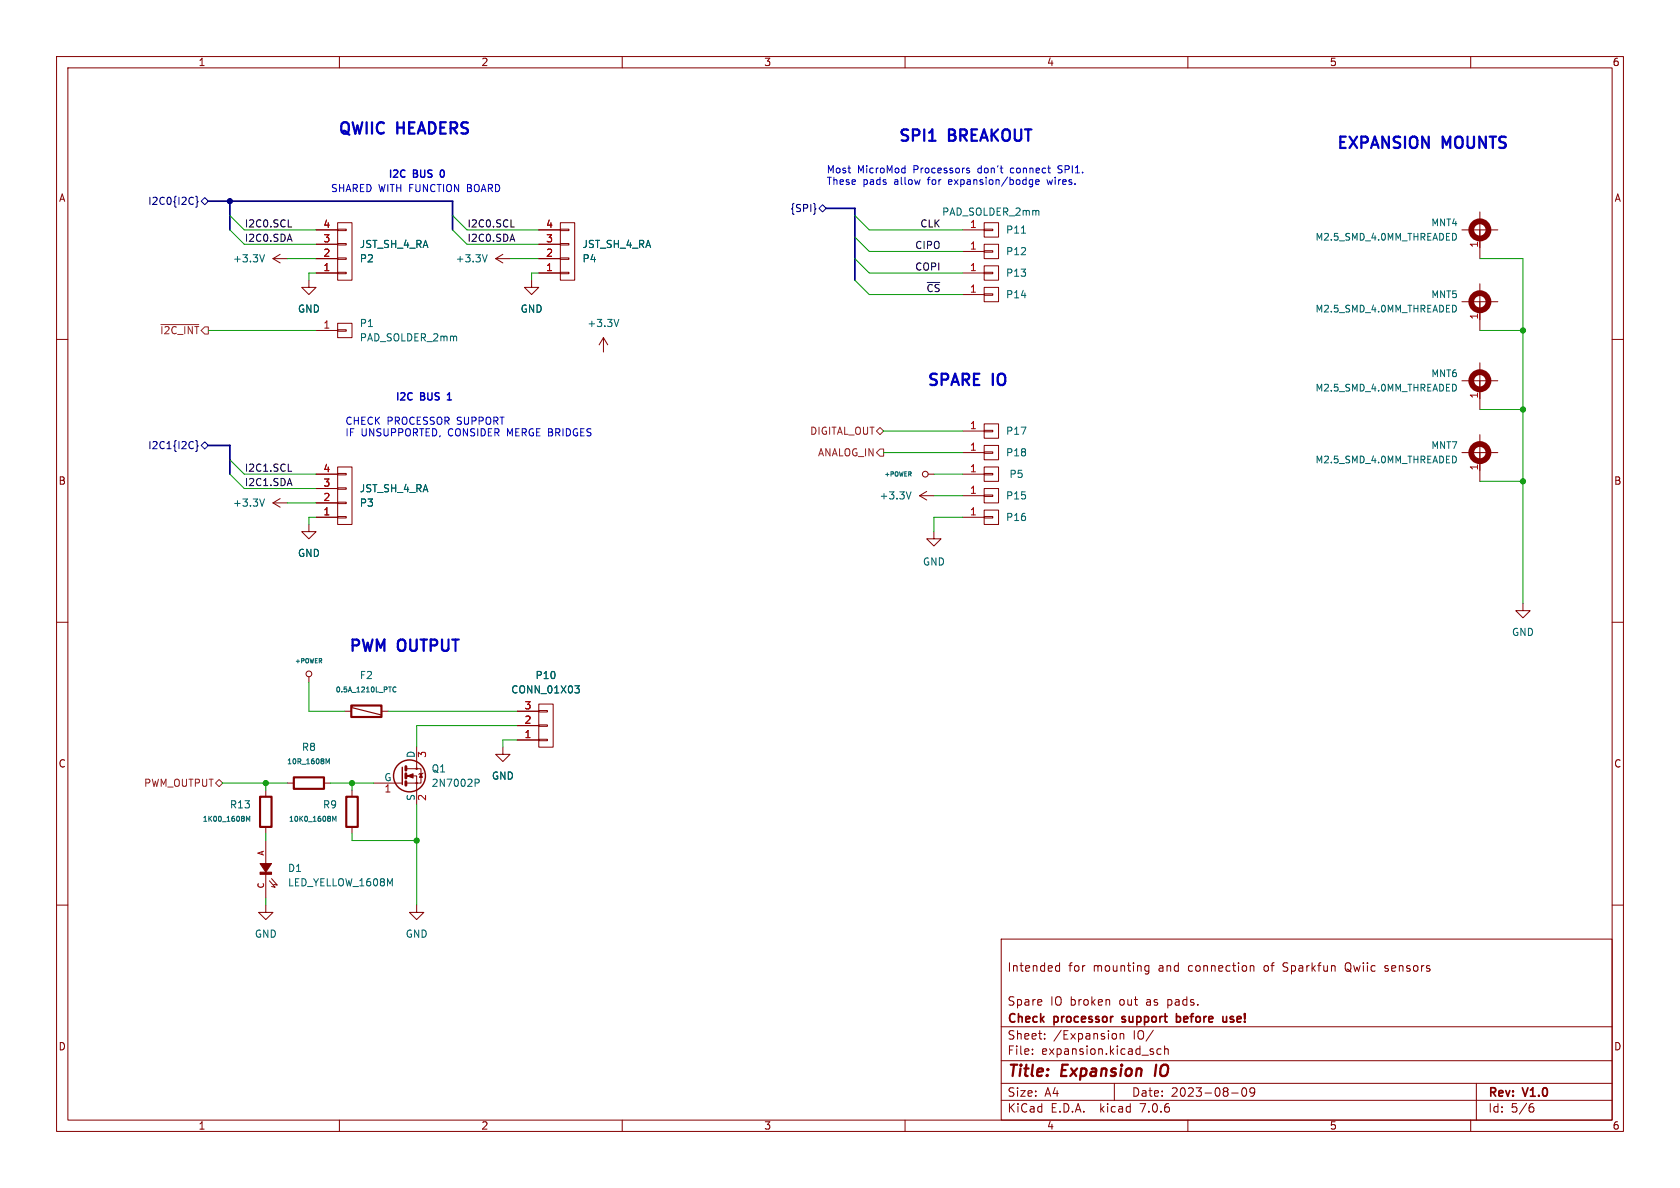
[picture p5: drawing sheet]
<svg xmlns="http://www.w3.org/2000/svg" width="297mm" height="210mm" viewBox="0 0 297 210" stroke-linecap="round" stroke-linejoin="round" font-family="sans-serif">
<g fill="none" stroke="#840000" stroke-width=".18">
<path d="M10 10h277v190h-277zM12 12h273v186h-273zM60 10v2M110 10v2M160 10v2M210 10v2M260 10v2M59.7 39.4h2.5v10.1h-2.5zM99.1 39.4h2.5v10.1h-2.5zM174 39.4h2.5v2.5h-2.5zM261.6 37.5v8.2M10 60h2"/>
<path d="M48.3 45.7h2.5M48.3 45.7l1.2 .8M49.5 45l-1.2 .7M54.6 49.5v1.3h1.3l-1.3 1.3-1.3-1.3h1.3M55.9 48.3h3.8M55.9 40.6h3.8M55.9 45.7h3.8M55.9 43.2h3.8M55.9 58.4h3.8M59.7 40.5h1.5v.3h-1.5zM59.7 43.1h1.5v.2h-1.5zM59.7 45.6h1.5v.2h-1.5z"/>
<path d="M59.7 48.1h1.5v.3h-1.5zM59.7 58.3h1.5v.2h-1.5zM59.7 57.2h2.5v2.5h-2.5zM87.6 45.7l1.3 .8M87.6 45.7h2.6M88.9 45l-1.3 .7M94 49.5v1.3h1.2l-1.2 1.3-1.3-1.3h1.3M95.2 48.3h3.9M95.2 40.6h3.9M95.2 45.7h3.9M95.2 43.2h3.9M99.1 40.5h1.5v.3h-1.5z"/>
<path d="M99.1 43.1h1.5v.2h-1.5zM99.1 45.6h1.5v.2h-1.5zM99.1 48.1h1.5v.3h-1.5zM106.7 59.7l-.8 1.3M106.7 59.7v2.5M106.7 59.7l.7 1.3M170.2 44.5h3.8M170.2 48.3h3.8M170.2 52.1h3.8M170.2 40.6h3.8M174 44.3h1.5v.3h-1.5zM174 43.2h2.5v2.5h-2.5z"/>
<path d="M174 48.1h1.5v.3h-1.5zM174 47h2.5v2.5h-2.5zM174 51.9h1.5v.3h-1.5zM174 50.8h2.5v2.5h-2.5zM174 40.5h1.5v.3h-1.5zM258.4 40.6h6.4M258.4 53.3h6.4M261.6 50.2v8.2M285 60h2M170.2 76.2h3.8M174 76.1h1.5v.2h-1.5zM174 74.9h2.5v2.6h-2.5z"/>
<path d="M174 79.9h1.5v.2h-1.5zM174 78.7h2.5v2.6h-2.5zM258.4 67.3h6.4M261.6 64.1v8.3M261.6 76.8v8.3M48.3 88.9h2.5M48.3 88.9l1.2 .8M49.5 88.1l-1.2 .8M54.6 92.7v1.3h1.3l-1.3 1.3-1.3-1.3h1.3M55.9 83.8h3.8M55.9 91.4h3.8M55.9 88.9h3.8"/>
<path d="M55.9 86.4h3.8M59.7 83.7h1.5v.2h-1.5zM59.7 86.2h1.5v.3h-1.5zM59.7 88.8h1.5v.2h-1.5zM59.7 91.3h1.5v.3h-1.5zM59.7 82.6h2.5v10.1h-2.5zM162.6 87.6l1.2 .8M162.6 87.6h2.5M163.8 86.9l-1.2 .7M164.1 83.8h1M165.1 94v1.3h1.3l-1.3 1.2-1.3-1.2h1.3M170.2 80h3.8"/>
<path d="M170.2 87.6h3.8M170.2 83.8h3.8M170.2 91.4h3.8M174 83.7h1.5v.2h-1.5zM174 82.6h2.5v2.5h-2.5zM174 87.5h1.5v.3h-1.5zM174 86.4h2.5v2.5h-2.5zM174 91.3h1.5v.3h-1.5zM174 90.2h2.5v2.5h-2.5zM258.4 80h6.4M10 110h2M54.6 119.6v1.1"/>
<path d="M269.2 106.7v1.3h1.3l-1.3 1.2-1.2-1.2h1.2M285 110h2M47 139.7v1.1M50.8 138.4h1.1M57.3 138.4h1.1M61 125.7h1.1M62.2 139.7v1.1M66 138.4h5.1M67.4 125.7h1.2M71.9 138.4h1.8v3.8M73.7 132.1v3.8h-1.8M73.7 135.9h.7v2.5h-.7v-1.2h-1.8"/>
<path d="M74.8 136.7l-.8 .2M88.9 132.1v1.3h1.3l-1.3 1.2-1.3-1.2h1.3M91.4 130.8h3.8M91.4 128.3h3.8M91.4 125.7h3.8M95.2 125.6h1.6v.3h-1.6zM95.2 128.1h1.6v.3h-1.6zM95.2 130.7h1.6v.2h-1.6zM95.2 124.5h2.6v7.6h-2.6zM10 160h2M47 146.2v1.1M47 148.6v4.4"/>
<path d="M47 154.3v4.5M47.6 155.7l1 1.1-.6-.1M48 155.3l1 1.2-.6-.2M62.2 146.2v1.1M285 160h2M47 160v1.3h1.3l-1.3 1.3-1.3-1.3h1.3M73.7 160v1.3h1.2l-1.2 1.3-1.3-1.3h1.3M177 166h108v32h-108zM186.7 171.6h.6M186.7 170.8h.6M187.3 170.2v1.5M202.5 171.6l.2 .1 .4-.1"/>
<path d="M203.1 170.8l-.4-.1-.2 .1M203.1 170.7v1.2l-.3 .3-.3-.1M221 170.8l.2-.1 .4 .1 .1 .9M237.9 170.4v1.1M244.8 171.6l.4 .1M245 170.7l-.2 .2 .2 .3M60 198v2M110 198v2M160 198v2M177 194.5h108M177 191.5h108M177 187.5h108"/>
<path d="M177 181.5h108M182.5 186.3v.1M182.5 185.5v.1M184.7 183.6v.1M184.7 182.8v.1M197 191.5v3M197.1 182.7l.3 .3v.4l-.3 .3M198 182.8l.2-.1 .4 .1 .1 .9M198 182.7v1M205.2 185.5l-.4-.1-.3 .3v.4l.2 .2h.5M205.9 185.5l.2-.1 .4 .1v.9M205.9 184.9v1.5"/>
<path d="M210 198v2M217.7 193.2h1.2M219.7 192.4l.2-.1a.81 .81 0 0 1 .6 .6 .81 .81 0 0 1-.3 .8l-.2 .1a.81 .81 0 0 1-.3-1.4zM221.8 192.9l-.3 .3h-.3l-.2-.3 .1-.5 .4-.1 .2 .1a.99 .99 0 0 1-.3 1.4h-.3M260 198v2M261 191.5v6.5M270.6 195.7h.3l.3 .3-.1 .5-.5 .1M271 195.1l-.4 .1"/>
<circle cx="163.6" cy="83.8" r=".51"/>
<circle cx="54.6" cy="119.1" r=".51"/>
<circle cx="73.7" cy="135.9" r=".13"/>
<circle cx="73.7" cy="138.4" r=".13"/>
</g>
<path d="M204.4 188.2l-.2 2" fill="none" stroke="#840000" stroke-width=".4"/>
<path d="M198.4 179.8v.3M208 179.2v1.5M208 179.8l.4-.1 .2 .1M216.8 179.7v1M198.3 180.6l.2 .1M208.6 180.5l-.2 .2-.4-.1M216.8 180.5l-.2 .2-.3-.1" fill="none" stroke="#840000" stroke-width=".3"/>
<g fill="none" stroke="#006464" stroke-width=".18">
<path d="M46.8 45l-.5 1.3M86.1 45l-.4 1.3M109.4 56.5l-.4 1.2M180.6 41.2h.7M257.3 41.3l.2 .5-.2 .6M257.3 54l.2 .5-.2 .6M257.3 68l.2 .4-.2 .7M46.8 88.2l-.5 1.3M161.1 86.9l-.5 1.3M257.3 80.7l.2 .4-.2 .7M57.6 134.1l.3 .7 .3-.7v.9M69.4 121.9l.2 .4 .4-.1"/>
<path d="M70 121.5h-.4l-.2 .3M84 137.7h.5l.2 .3-.1 .3-.6 .1M101.6 121.2h.8l-.4 .5 .4 .1v.5l-.2 .2h-.4M43.6 145.2v-.9l.3 .6 .3-.6v.9M58.8 145.2v-.9l.3 .6 .3-.6v.9"/>
</g>
<path d="M51.9 137.4h5.4v2h-5.4zM62.1 124.7h5.3v2h-5.3zM46 140.8h2v5.4h-2zM61.2 140.8h2v5.4h-2z" fill="none" stroke="#840000" stroke-width=".38"/>
<g fill="#840000" stroke="#840000" stroke-width=".18">
<path d="M46 154.2h2v.4h-2z"/>
<path d="M46 152.7h2l-1 1.5z"/>
<path d="M74.4 136.8l.3 .6h-.5z"/>
<path d="M72 137.2l1-.4v.7z"/>
</g>
<path d="M71.8 135.5v.6M71.8 136.8v.7M71.8 138.2v.6" fill="none" stroke="#840000" stroke-width=".51"/>
<g fill="none" stroke="#840000" stroke-width=".25">
<path d="M71.1 135.6v3.1"/>
<circle cx="72.4" cy="137.2" r="2.82"/>
</g>
<path d="M62.2 125.1l5.1 1.3" fill="none" stroke="#840000" stroke-width=".2"/>
<g fill="none" stroke="#840000" stroke-width="1">
<circle cx="261.6" cy="40.6" r="1.52"/>
<circle cx="261.6" cy="53.3" r="1.52"/>
<circle cx="261.6" cy="67.3" r="1.52"/>
<circle cx="261.6" cy="80" r="1.52"/>
</g>
<path d="M34.6 34.7l.2 .2v.6l.2 .2-.2 .1v.6l-.2 .2M35.6 35.6l.6-.7 .6 .7-.6 .6zM144.1 36.9h.1l-.1 .1M144.8 36.8l.6-.6 .6 .6-.6 .7zM34.6 77.9l.2 .1v.7l.2 .1-.2 .2v.6l-.2 .2M35.6 78.7l.6-.6 .6 .6-.6 .7z" fill="none" stroke="#000084" stroke-width=".18"/>
<path d="M28.4 57.4h6.7M154.9 76.2l.7-.6 .6 .6-.6 .6zM154.9 80l.7-.6h.6v1.2h-.6zM38.7 137.8l.7 .6-.7 .7-.6-.7z" fill="none" stroke="#725600" stroke-width=".18"/>
<path d="M51 40.1h.6M90.3 40.1h.6M51 83.3h.6" fill="none" stroke="#0f0f0f" stroke-width=".18"/>
<path d="M77.9 30.3v.8M79.1 70.7h.7M79.2 69.7l-.1 .1" fill="none" stroke="#0000c2" stroke-width=".25"/>
<path d="M164.3 24.9h1.1" fill="none" stroke="#0000c2" stroke-width=".4"/>
<path d="M159.6 29.7l.4 .1M160 29.3v1.3M160 30.5l-.4 .1M170.9 30.1l.5 .1v.2l-.2 .2-.3-.1M170.9 29.8h.5M182.1 32.5h.5M182.1 31.8h.5M182.6 31.8v1l-.2 .2h-.3M183.1 32.2l.6-.1-.1-.3h-.3l-.2 .1 .1 .6h.4M185.1 31.8l.2 .8M187 30.5l.2 .1M187.3 29.3l-.3 .2 .3 .4" fill="none" stroke="#0000c2" stroke-width=".18"/>
<path d="M36.8 35.6h43.2v5M40.6 35.6v5M146 36.8h5.1v12.7M36.8 78.7h3.8v5.1" fill="none" stroke="#000084" stroke-width=".3"/>
<g fill="none" stroke="#009600" stroke-width=".18">
<path d="M40.6 38.1l2.6 2.5h12.7M80 38.1l2.5 2.5h12.7M151.1 38.1l2.6 2.5h16.5M36.8 58.4h19.1M40.6 40.6l2.6 2.6h12.7M50.8 45.7h5.1M55.9 48.3h-1.3v1.2M80 40.6l2.5 2.6h12.7M90.2 45.7h5M95.2 48.3h-1.2v1.2M151.1 49.5l2.6 2.6h16.5M151.1 45.7l2.6 2.6h16.5"/>
<path d="M151.1 41.9l2.6 2.6h16.5M261.6 45.7h7.6v61M261.6 58.4h7.6M156.2 76.2h14M261.6 72.4h7.6M40.6 81.3l2.6 2.5h12.7M40.6 83.8l2.6 2.6h12.7M50.8 88.9h5.1M55.9 91.4h-1.3v1.3M156.2 80h14M165.1 83.8h5.1M165.1 87.6h5.1"/>
<path d="M170.2 91.4h-5.1v2.6M261.6 85.1h7.6M39.4 138.4h11.4M47 138.4v1.3M54.6 120.7v5h6.4M58.4 138.4h7.6M62.2 138.4v1.3M68.6 125.7h22.8M91.4 128.3h-17.7v3.8M91.4 130.8h-2.5v1.3M47 147.3v1.3M47 158.8v1.2"/>
<path d="M62.2 147.3v1.3h11.5M73.7 142.2v17.8"/>
</g>
<g fill="#009600" stroke="#009600" stroke-width=".18">
<circle cx="47" cy="138.4" r=".46"/>
<circle cx="73.7" cy="148.6" r=".46"/>
<circle cx="62.2" cy="138.4" r=".46"/>
<circle cx="269.2" cy="58.4" r=".46"/>
<circle cx="269.2" cy="72.4" r=".46"/>
<circle cx="269.2" cy="85.1" r=".46"/>
</g>
<circle cx="40.6" cy="35.6" r=".46" fill="#000084" stroke="#000084" stroke-width=".18"/>
<g font-size="2.8" fill="#0000c2">
<text x="59.7" y="23.9">QWIIC</text>
<text x="70.3" y="23.9">HEADERS</text>
<text x="158.7" y="25.2">SPI1</text>
<text x="167.8" y="25.2">BREAKOUT</text>
<text x="236.2" y="26.4">EXPANSION</text>
<text x="255.1" y="26.4">MOUNTS</text>
<text x="163.8" y="68.3">SPARE</text>
<text x="175.6" y="68.3">IO</text>
<text x="61.6" y="115.3">PWM</text>
<text x="70.5" y="115.3">OUTPUT</text>
</g>
<g font-size="2.8" fill="#840000">
<text x="178" y="190.9">Title:</text>
<text x="187.7" y="190.9">Expansion</text>
<text x="205" y="190.9">IO</text>
</g>
<g font-size="2.1" fill="#840000">
<text x="178" y="172">Intended</text>
<text x="188.9" y="172">for</text>
<text x="193.3" y="172">mounting</text>
<text x="205" y="172">and</text>
<text x="210.3" y="172">connection</text>
<text x="223.9" y="172">of</text>
<text x="227.4" y="172">Sparkfun</text>
<text x="238.5" y="172">Qwiic</text>
<text x="245.7" y="172">sensors</text>
<text x="178" y="178">Spare</text>
<text x="185.7" y="178">IO broken</text>
<text x="198" y="178">out</text>
<text x="202.9" y="178">as</text>
<text x="206.8" y="178">pads.</text>
<text x="178" y="184">Sheet:</text>
<text x="178" y="181.2">Check</text>
<text x="186.2" y="184">/Expansion</text>
<text x="186.4" y="181.2">processor</text>
<text x="199.1" y="181.2">support</text>
<text x="200.4" y="184">IO/</text>
<text x="209.2" y="181.2">before</text>
<text x="218" y="181.2">use!</text>
<text x="178" y="186.7">File:</text>
<text x="184.1" y="186.7">expansion.kicad_sch</text>
<text x="178" y="196.9">KiCad</text>
<text x="178" y="194.1">Size:</text>
<text x="184.7" y="194.1">A4</text>
<text x="185.7" y="196.9">E.D.A.</text>
<text x="194.6" y="196.9">kicad</text>
<text x="200" y="194.1">Date:</text>
<text x="201.8" y="196.9">7.0.6</text>
<text x="207" y="194.1">2023-08-09</text>
<text x="263" y="194.3">Rev:</text>
<text x="263" y="196.9">Id:</text>
<text x="267.1" y="196.9">5/6</text>
<text x="269.4" y="194.3">V1.0</text>
</g>
<g font-size="1.8" fill="#840000">
<text x="35" y="11.9">1</text>
<text x="85" y="11.9">2</text>
<text x="135" y="11.9">3</text>
<text x="185" y="11.9">4</text>
<text x="235" y="11.9">5</text>
<text x="285" y="11.9">6</text>
<text x="10.3" y="35.9">A</text>
<text x="285.3" y="35.9">A</text>
<text x="10.3" y="85.9">B</text>
<text x="285.3" y="85.9">B</text>
<text x="10.3" y="135.9">C</text>
<text x="285.3" y="135.9">C</text>
<text x="10.3" y="185.9">D</text>
<text x="285.3" y="185.9">D</text>
<text x="35" y="199.9">1</text>
<text x="85" y="199.9">2</text>
<text x="135" y="199.9">3</text>
<text x="185" y="199.9">4</text>
<text x="235" y="199.9">5</text>
<text x="285" y="199.9">6</text>
</g>
<g font-size="1.8" fill="#0000c2">
<text x="58.4" y="34">SHARED WITH FUNCTION</text>
<text x="68.6" y="31.5">I2C</text>
<text x="73.1" y="31.5">BUS</text>
<text x="78.4" y="31.5">0</text>
<text x="82.9" y="34">BOARD</text>
<text x="146" y="30.7">Most</text>
<text x="146" y="32.8">These</text>
<text x="151.6" y="30.7">MicroMod</text>
<text x="152.5" y="32.8">pads</text>
<text x="158.2" y="32.8">allow</text>
<text x="161.6" y="30.7">Processors</text>
<text x="164.3" y="32.8">for</text>
<text x="168.2" y="32.8">expansion/bodge</text>
<text x="173.1" y="30.7">don't</text>
<text x="179.1" y="30.7">connect</text>
<text x="185.8" y="32.8">wires.</text>
<text x="187.7" y="30.7">SPI1.</text>
<text x="69.8" y="70.9">I2C</text>
<text x="74.4" y="70.9">BUS</text>
<text x="79.7" y="70.9">1</text>
<text x="61" y="75.2">CHECK</text>
<text x="61" y="77.2">IF</text>
<text x="63.8" y="77.2">UNSUPPORTED,</text>
<text x="68.4" y="75.2">PROCESSOR SUPPORT</text>
<text x="79.3" y="77.2">CONSIDER</text>
<text x="89.9" y="77.2">MERGE BRIDGES</text>
</g>
<g font-size="1.8" fill="#000084">
<text x="26.1" y="36.4">I2C0{I2C}</text>
<text x="139.6" y="37.7">{SPI}</text>
<text x="26.1" y="79.6">I2C1{I2C}</text>
</g>
<g font-size="1.8" fill="#0f0f0f">
<text x="43.2" y="40.3">I2C0.SCL</text>
<text x="82.5" y="40.3">I2C0.SCL</text>
<text x="162.6" y="40.3">CLK</text>
<text x="43.2" y="42.8">I2C0.SDA</text>
<text x="82.5" y="42.8">I2C0.SDA</text>
<text x="161.7" y="44.1">CIPO</text>
<text x="161.7" y="47.9">COPI</text>
<text x="163.7" y="51.7">~{CS}</text>
<text x="43.2" y="83.5">I2C1.SCL</text>
<text x="43.2" y="86">I2C1.SDA</text>
</g>
<g font-size="1.8" fill="#a90000">
<text x="57.1" y="40.4">4</text>
<text x="96.4" y="40.4">4</text>
<text x="171.4" y="40.4">1</text>
<text x="57.1" y="45.5">2</text>
<text x="57.1" y="42.9">3</text>
<text x="96.4" y="45.5">2</text>
<text x="96.4" y="42.9">3</text>
<text x="171.4" y="44.2">1</text>
<text x="261.4" y="43.9" transform="rotate(-90 261.4 43.9)">1</text>
<text x="57.1" y="48">1</text>
<text x="96.4" y="48">1</text>
<text x="171.4" y="48">1</text>
<text x="171.4" y="51.8">1</text>
<text x="57.1" y="58.2">1</text>
<text x="261.4" y="56.6" transform="rotate(-90 261.4 56.6)">1</text>
<text x="261.4" y="70.6" transform="rotate(-90 261.4 70.6)">1</text>
<text x="171.4" y="75.9">1</text>
<text x="57.1" y="83.6">4</text>
<text x="171.4" y="79.8">1</text>
<text x="171.4" y="83.6">1</text>
<text x="261.4" y="83.3" transform="rotate(-90 261.4 83.3)">1</text>
<text x="57.1" y="88.6">2</text>
<text x="57.1" y="86.1">3</text>
<text x="171.4" y="87.4">1</text>
<text x="57.1" y="91.2">1</text>
<text x="171.4" y="91.2">1</text>
<text x="92.6" y="125.5">3</text>
<text x="92.6" y="130.6">1</text>
<text x="92.6" y="128">2</text>
<text x="75.6" y="134.1" transform="rotate(-90 75.6 134.1)">3</text>
<text x="67.9" y="140.4">1</text>
<text x="75.6" y="141.7" transform="rotate(-90 75.6 141.7)">2</text>
</g>
<g font-size="1.8" fill="#006464">
<text x="166.5" y="38.3">PAD_SOLDER_2mm</text>
<text x="177.8" y="41.5">P11</text>
<text x="41.1" y="46.6">+3.3V</text>
<text x="63.5" y="46.6">P2</text>
<text x="63.5" y="44">JST_SH_4_RA</text>
<text x="80.5" y="46.6">+3.3V</text>
<text x="102.9" y="46.6">P4</text>
<text x="102.9" y="44">JST_SH_4_RA</text>
<text x="177.8" y="45.3">P12</text>
<text x="177.8" y="49.1">P13</text>
<text x="177.8" y="52.9">P14</text>
<text x="52.6" y="55.5">GND</text>
<text x="63.5" y="58">P1</text>
<text x="91.9" y="55.5">GND</text>
<text x="103.7" y="58">+3.3V</text>
<text x="63.5" y="60.6">PAD_SOLDER_2mm</text>
<text x="177.8" y="77.1">P17</text>
<text x="177.8" y="80.9">P18</text>
<text x="41.1" y="89.8">+3.3V</text>
<text x="63.5" y="89.8">P3</text>
<text x="63.5" y="87.2">JST_SH_4_RA</text>
<text x="155.4" y="88.5">+3.3V</text>
<text x="177.8" y="88.5">P15</text>
<text x="178.4" y="84.7">P5</text>
<text x="177.8" y="92.3">P16</text>
<text x="52.6" y="98.7">GND</text>
<text x="163.1" y="100.2">GND</text>
<text x="267.2" y="112.6">GND</text>
<text x="63.5" y="120.2">F2</text>
<text x="90.3" y="122.8">CONN_01X03</text>
<text x="94.6" y="120.2">P10</text>
<text x="53.3" y="132.9">R8</text>
<text x="73.4" y="134.1" transform="rotate(-90 73.4 134.1)">D</text>
<text x="76.2" y="136.8">Q1</text>
<text x="40.5" y="143.1">R13</text>
<text x="57" y="143.1">R9</text>
<text x="67.8" y="138.2">G</text>
<text x="73.4" y="141.7" transform="rotate(-90 73.4 141.7)">S</text>
<text x="76.2" y="139.3">2N7002P</text>
<text x="86.9" y="138">GND</text>
<text x="50.8" y="154.3">D1</text>
<text x="50.8" y="156.9">LED_YELLOW_1608M</text>
<text x="45" y="166">GND</text>
<text x="71.6" y="166">GND</text>
</g>
<g font-size="1.8" fill="#725600">
<text x="28.2" y="59.3">~{I2C_INT}</text>
<text x="143.1" y="77.1">DIGITAL_OUT</text>
<text x="144.5" y="80.9">ANALOG_IN</text>
<text x="25.4" y="139.3">PWM_OUTPUT</text>
</g>
<g font-size="1.7" fill="#006464">
<text x="252.9" y="40.2">MNT4</text>
<text x="232.5" y="42.7">M2.5_SMD_4.0MM_THREADED</text>
<text x="252.9" y="52.9">MNT5</text>
<text x="232.5" y="55.4">M2.5_SMD_4.0MM_THREADED</text>
<text x="232.5" y="69.4">M2.5_SMD_4.0MM_THREADED</text>
<text x="252.9" y="66.9">MNT6</text>
<text x="232.5" y="82.1">M2.5_SMD_4.0MM_THREADED</text>
<text x="252.9" y="79.6">MNT7</text>
</g>
<g font-size="1.4" fill="#a90000">
<text x="46.7" y="151.4" transform="rotate(-90 46.7 151.4)">A</text>
<text x="46.7" y="157.2" transform="rotate(-90 46.7 157.2)">C</text>
</g>
<g font-size="1.2" fill="#006464">
<text x="59.2" y="122.6">0.5A_1210L_PTC</text>
<text x="50.6" y="135.3">10R_1608M</text>
<text x="35.7" y="145.5">1K00_1608M</text>
<text x="51" y="145.5">10K0_1608M</text>
</g>
<g font-size="1.1" fill="#006464">
<text x="156.2" y="84.4">+POWER</text>
<text x="52" y="117.4">+POWER</text>
</g>
</svg>
